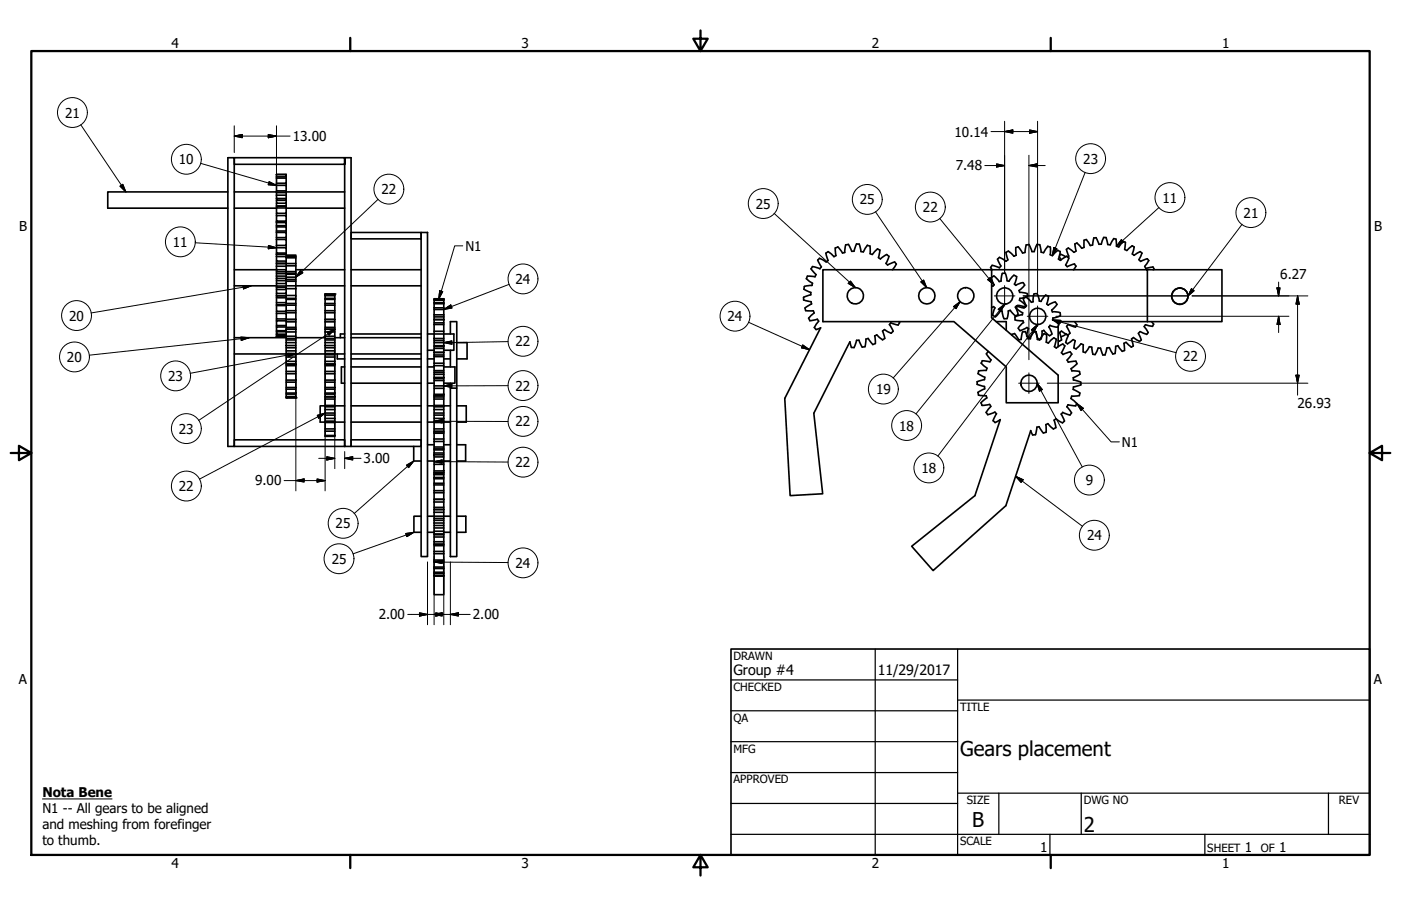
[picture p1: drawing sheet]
<svg xmlns="http://www.w3.org/2000/svg" width="432mm" height="279mm" viewBox="0 0 432 279" stroke-linecap="round" stroke-linejoin="round" font-family="sans-serif">
<!-- layer: Visible (ANSI) -->
<g fill="none" stroke="#000" stroke-width=".51">
<path d="M70.2 48.6h2v89.1h-2zM70.2 59.2h-37v5h37M72.2 48.6v2.1h34v-2.1h2v89.1h-2v-89.1zM72.2 59.2h13M85.2 57.2v1.7h3v.4M85.2 57.2h3v1.7M85.2 59.3l3 .1zM85.2 54.9h3v1.6h-3M85.2 53.8h3v.7h-3M85.2 58.9v1.3M88.2 53.8h-3v3.4M88.2 54.5v.4"/>
<path d="M88.2 56.5v.7M88.2 59.4v.8M88.2 59.2h18M72.2 64.2h13M85.2 79.1v1.4h3v.7M85.2 79.1h3v1.4M85.2 76.4v1.6h3v.4M85.2 76.4h3v1.6M85.2 78.4h3zM85.2 73.9h3v1.8h-3M85.2 71.7h3v1.6h-3M85.2 70h3v1.2h-3"/>
<path d="M85.2 68.6h3v1h-3M85.2 66.5h3v1.7h-3zM85.2 63.5h3v.6h-3zM85.2 64.1v1.7h3v-1.7M85.2 60.2v1h3v.6h-3v-.6M85.2 60.2h3v1M85.2 61.8v.9h3v-.9M85.2 62.7v.8M85.2 65.8v.7M85.2 68.2v8.2M85.2 78v1.1M85.2 68.4h3"/>
<path d="M85.2 63.6h3M88.2 79.5h3v1.8h-3M88.2 78.4v.7h3v-.4h-3M88.2 62.7v.8M88.2 65.8v.7M88.2 68.2v.4M88.2 69.6v.4M88.2 71.2v.5M88.2 73.3v.6M88.2 75.7v.7M88.2 64.2h18M91.2 79.1v.4"/>
<path d="M108.2 71.7h21.6v2h-21.6zM129.8 71.7h2v99.9h-2zM257.4 76.4l.3 2.4-.7 .3-1.8-1.5-.7 .5 .7 2.2M258.2 76.1l1.5 1.9 .7-.1M258.2 76.2l-.7 .3M263.2 77.5h-.7l-1-2.1-.9 .1-.2 2.4M264 75.3h.8l.6 2.3 .7 .1M264 75.2l-.8 2.2M267.3 75.7l.8 .2M267.3 75.6l-1.2 2.1M268.1 75.8l.1 2.4 .6 .3M270.5 76.8l.7 .3-.4 2.4 .6 .4 1.9-1.4"/>
<path d="M270.5 76.7l-1.6 1.8M273.3 78.5l.7 .5M274 79l-.9 2.2 .5 .5 2.1-.9 .6 .7-1.2 1.7M310 77.8l.6 2.3-.5 .5-2.1-1.2-.6 .5 1.1 2.1-.5 .6-2.2-.8-.5 .7M310.8 77.4l-.7 .5M310.8 77.4l1.7 1.6 .6-.3M315.2 78l-1.4-1.9-.7 .3 .1 2.3M315.9 77.9l-.7 .1M317.1 75.4l-.8 .1-.4 2.4M319.6 75.4l.8 .1M319.6 75.3l-.8 2.3h-.8l-.9-2.2M320.4 75.5l.5 2.3 .7 .1"/>
<path d="M323.7 78.6l.6 .2M323.7 76.2l-.7-.2-1.3 2M323.7 76.2v2.3M326.5 79.1l.5 1M326.6 78.8l.3-.4 1.6 .8M326.7 77.6l-.7-.4-1.6 1.7M326.8 77.6l-.6 2.3 .6 .4M328.7 76.9l.7 2.1-.3 .2M328.8 79l.6 .6M328.8 79l-2 1.3M329.3 76.5l1.7 1.3 .6-.4M329.3 76.5l-.6 .4"/>
<path d="M329.4 79.5l-1 2.2M331.3 75.2l.4 2.2M331.9 75l1.5 1.6M332 74.9l-.7 .4M334.1 74.1v2.2l-.6 .2M334.8 73.9l1.3 1.8 .6-.1M334.8 73.9l-.7 .2M337.1 73.4l-.3 2.1M337.9 73.3l-.8 .1M340.9 73.3l.5 2.1M340.9 73.3l-.7-.1-.8 2.1h-.7l-.9-2M341.5 75.4l.6 .1"/>
<path d="M343.2 73.6l.7 .1 .2 2.2M343.3 73.6l-1.1 1.9M344.1 76l.7 .2M346.7 76.9l.6 .3M346.8 74.7l-.2 2.2M346.9 74.7l-.7-.2-1.4 1.7M347.3 77.2l1.7-1.4 .6 .4-.6 2.1M351.9 78.1l-.9 2M352 78.1l-.6-.5-1.9 1.1-.5-.4M353.6 79.8l-2.1 .8-.4-.5M353.6 79.8l.5 .5-1.3 1.9M72.2 88.1h13"/>
<path d="M85.2 94h3v.2h-3zM85.2 94.2v1.8h3v-1.8M85.2 91.2h3v.6h-3zM85.2 91.8v1.5h3v-1.5M85.2 88.2v.4h3v.7h-3v-.7M85.2 88.2h3v.4M85.2 89.3v1.2h3v-1.2M85.2 85.2v.7h3v.7h-3v-.7M85.2 85.2h3v.7M85.2 86.6v.8h3v-.8M85.2 82.1v1.1h3v.6h-3v-.6h-13M85.2 82.1h3v1.1"/>
<path d="M85.2 83.8v.6h3v-.6M85.2 81.2v.1h3v-.1M85.2 80.5v.7M85.2 81.3v.8M85.2 84.4v.8M85.2 87.4v.8M85.2 90.5v.7M85.2 93.3v.7M85.2 96v.6M85.2 98.4v.5M85.2 91.2h3M85.2 81.2h3"/>
<path d="M88.2 99.3v1.7h3v.5M88.2 99.3h3v1.7M88.2 98.5l3 .1M88.2 96.5h3v2M88.2 94.1h3v1.7h-3M88.2 92.3h3v1.3h-3M88.2 86.2h3v.5h-3M88.2 85.5h3v.7M88.2 83.8h3v.5M88.2 82h3v1.8M88.2 98.9h-3v1.5h3M88.2 96v2.4h-3v-1.8h3"/>
<path d="M88.2 98.6h3M88.2 81.3v.8M88.2 84.4v.8M88.2 87.4v.8M88.2 90.5v.7M88.2 93.3v.7M88.2 98.4v.9M88.2 89h3M88.2 84.3h3M91.2 91.1v.9h-3M91.2 89v2.1h-3M91.2 86.7v1.4h-3"/>
<path d="M91.2 84.3v.3h-3M91.2 81.3v.7M91.2 84.6v.9M91.2 92v.3M91.2 93.6v.5M91.2 95.8v.7M91.2 98.6v.7M91.2 83.2h15M100.2 99.3v1.7h3v.5M100.2 99.3h3v1.7M100.2 96.5v2l3 .1M100.2 96.5h3v2"/>
<path d="M100.2 94.1h3v1.7h-3M100.2 92.3h3v1.3h-3M100.2 91.2h3v.8h-3M100.2 90.7h3v.3h-3M100.2 90.7v5.8M100.2 98.5v.8M100.2 98.6h3M100.2 90.7h3M103.2 91v.2M103.2 92v.3M103.2 93.6v.5M103.2 95.8v.7"/>
<path d="M103.2 98.6v.7M106.2 88.1h-15v.9M108.2 88.1h21.6M108.2 83.2h21.6M133.8 92.2l3-.1v6.5M133.8 98.6h3v1h-3zM133.8 92.4v.2M133.8 93.3v.4M133.8 94.9v.5M133.8 97.1v.6M133.8 98.5v.1M133.8 99.6v3.4"/>
<path d="M133.8 92.4h3M133.8 93.3h3M133.8 94.9h3M133.8 97.1h3M133.8 98.5h3M136.8 92.2h-3v.2M136.8 92.6h-3v.7M136.8 93.7h-3v1.2M136.8 95.4h-3v1.7M136.8 97.7h-3v.8M136.8 99.6v.5M247.7 92.5l2.3 .5"/>
<path d="M247.8 89.2l2.1 1v.7l-1.8 .6a.76 .76 0 0 0-.4 1M247.9 88.4l-.1 .8M248.5 85.9l1.9 1.5-.2 .7M248.8 85.2l-.3 .7M249.2 98.1l.4 .8M249.6 98.9l2.3-.5 .4 .6M250 93.1l.1 .7M250.1 93.7l-2 1.3 .2 .8h2.4l.2 .7M250.3 88l-2.4 .3M250.9 96.5l-1.7 1.6M252 80.3l.6-.6 2.1 1.1 .5-.5M252 80.2l1.2 2.1"/>
<path d="M252.3 99.1l-1.3 1.9 .5 .6 1.4-.5-11 21.8 1.6 29.9 10.1-.5-2.8-24.9 11.1-22M252.7 82.9l-2.3-.7-.4 .7 1.5 1.8-.3 .6-2.4-.1M253.1 82.3l-.4 .6M253.6 83.2h52v14.8l20.5 17.7v8.5h-16v-11l-16.1-14h-40.4zM277.1 99.2l.2 .3M277.3 99.5l-.5 .7M305.3 82.5l.5 .7M305.6 86l.8 1.8M305.6 94.9l.6-.4 .4 .5-.6 1.8a.85 .85 0 0 0 .8 .9l1.5-1.9M305.6 83.2h48v16M306.3 85.1l-.7 .4M306.3 85.1l1.7 1.8 .6-.2"/>
<path d="M306.4 87.8l-.4 .5-.4-.2M307 99.2h3.1v2.7M308.3 95.8l.6 .2 .5 2.2M309.8 84.3l.6 2.3M309.8 84.3a.89 .89 0 0 0-1.1 .9l-.2 1.5M310.4 86.6l.6 .1M310.8 95.9l.5-.2 1.7 1.7M310.8 95.9l-.3 1.9a.81 .81 0 0 1-1 .5M312.5 84.9l-1.5 1.8M312.5 84.9l.8 .4M312.8 97.8l.1 .9M312.8 98.7l2.4 .2"/>
<path d="M312.9 94.7l.8 1.8a.84 .84 0 0 1-.7 1M313.2 95l2 1.4M313.3 94.3l-.4 .4M313.3 94.3l2.3 .7M313.3 85.3l-.6 2.3M313.6 94.2l2.4 .5M313.6 94.2l-.3 .9M315.1 97.1l-2.3 .6M315.2 96.5l-.1 .6M315.3 87.1l-2.2 .9-.5-.4M315.3 98.9l.2 .6M315.3 87.2l.5 .7"/>
<path d="M315.4 92.1l.9 2.2M315.5 99.5l-1.7 1.7M315.8 87.9l-1.7 1.7 .2 .6 1.9 .2a.81 .81 0 0 1 .5 1.1M316.1 94.1l-.5 .9M316.1 91.6l1.8 1.6M316.1 91.6l-.7 .5M316.4 94.3l-.4 .5M316.6 91.4l-2.3 .6-.1 .6 1.9 1.5M318.5 93l-.6 .2M318.7 90.7l-.3 2.3M318.7 90.6a.91 .91 0 0 1 1.3 .8l.3 1.5 .6 .1M320.9 92.9l1.4-1.9a.91 .91 0 0 1 .7 1.3l-.4 1.4"/>
<path d="M322.6 93.7l.5 .4M324.1 95.6l.3 .6M324.4 96.2l2.3 .2M324.4 98.6l1.9 1.4M324.5 98.1l-.1 .6M325.8 93.9l-1.7 1.7M325.8 93.9a.93 .93 0 0 0-1.5-.5l-1.2 .7M326.7 96.5l.1 .9M326.8 97.4l-2.3 .7M331.1 81.4l.5 .7-.7 1.1M331.2 81.4l-2.3 .9-.5-.6M331.2 99.2l.7 1"/>
<path d="M352.8 82.2l.4 .6M353.6 83.2h23v16h-23M353.6 99.2h-27.5v.6M354.9 99.2l.7 .8M355.3 82.3l-2.1 .5M355.3 82.3l.4 .7M355.6 100l-.4 .6-2.2-.4-.4 .5 1.3 1.9-.5 .5M355.7 83l-.2 .2M72.2 109.2h16M72.2 104.1h16M85.2 103.8h3zM85.2 100.4v.4"/>
<path d="M85.2 102v.3M85.2 103.1v.2M85.2 103.7v.1M88.2 105.7v.9h3v.7h-3v-.7M88.2 105.7h3v.9M88.2 107.3v.9h3v-.9M88.2 102.4v1.3h3v.7h-3v-.7h-3v-.4h3M88.2 102.4h3v1.3M88.2 104.4v.4h3v-.4M88.2 101.5h3zM88.2 117.9h3v1.6h-3zM88.2 115.3h3v1.9h-3z"/>
<path d="M88.2 112.3h3v.5h-3zM88.2 112.8v1.8h3v-1.8M88.2 109v2.4h3M88.2 109.4h3v.7h-3M88.2 109h3v.4M88.2 102.3h-3v.8h3M88.2 100.8h-3v1.2h3M88.2 111.4v.9h3M88.2 101v1.4M88.2 104.8v.9M88.2 108.2v.8M88.2 114.6v.7"/>
<path d="M88.2 117.2v.7M88.2 119.5v.5M91.2 101.5v.9M91.2 104.8v.9M91.2 108.2v.8M91.2 110.1v2.2M91.2 114.6v.7M91.2 117.2v.7M91.2 119.5v.5M91.2 109.2h9M91.2 104.1h9M100.2 105.7v.9h3v.7h-3v-.7"/>
<path d="M100.2 105.7h3v.9M100.2 107.3v.9h3v-.9M100.2 102.4v1.3h3v.7h-3v-.7M100.2 102.4h3v1.3M100.2 104.4v.4h3v-.4M100.2 101.5h3zM100.2 117.9h3v1.6h-3zM100.2 115.3h3v1.9h-3zM100.2 112.3h3v.5h-3zM100.2 112.8v1.8h3v-1.8M100.2 109v2.4h3M100.2 109.4h3v.7h-3"/>
<path d="M100.2 109h3v.4M100.2 101v1.4M100.2 104.8v.9M100.2 108.2v.8M100.2 111.4v.9h3M100.2 114.6v.7M100.2 117.2v.7M100.2 119.5v.5M103.2 101.5v.9M103.2 104.8v.9M103.2 108.2v.8M103.2 110.1v2.2"/>
<path d="M103.2 114.6v.7M103.2 117.2v.7M103.2 119.5v.5M103.2 109.2h3M103.2 104.1h3M103.9 109.2v1.5h2.3M106.2 113.2h-1v5h1M106.2 103h-1.3v1.1M108.2 110.7h21.6M108.2 118.2h21.6M108.2 113.2h21.6M108.2 103h21.6"/>
<path d="M108.2 109.2h21.6M108.2 104.1h21.6M131.8 110.7h2M131.8 118.2h2M131.8 113.2h2M131.8 108h2M131.8 103h2M133.8 110h3v2h-3M133.8 108.7h3v.8h-3M133.8 119.8h3v1.8h-3zM133.8 116.4h3v.9h-3zM133.8 117.3v1.7h3v-1.7"/>
<path d="M133.8 112.8v2.6h3M133.8 114.3h3v.6h-3M133.8 112.8h3v1.5M133.8 106.6h3v.8h-3zM133.8 103v1.4h3v.6h-3v-.6M133.8 103h3v1.4M133.8 105v.7h3v-.7M133.8 100.1h3v2.1h-3M133.8 105.7v.9M133.8 107.4v5.4M133.8 115.4v1M133.8 119v.8"/>
<path d="M133.8 116.8h3M133.8 108.6h3M133.8 106.9h3M136.8 113.2h3.4v5h-3.4M136.8 102.2v.8h3.1v5h-3.1M136.8 105.7v.9M136.8 107.4v1.3M136.8 109.5v.5M136.8 112v.8M136.8 114.9v1.5M136.8 119v.8M136.8 110.7h2"/>
<path d="M138.8 103v-3.8h2v20.5M138.8 119.7h2v51.9h-2zM138.8 108v5.2M138.8 118.2v1.5M140.8 105.7h3.2v5h-3.2M261.9 105.4l.5 1.8h.9M264 104.9l-.8 2.3M264 105l.7-.1 1.1 2.2M267.6 104.4l-.7 .2-.3 2.3-.8 .1M267.6 104.3l1.1 1.6a.75 .75 0 0 0 1.1 .1M269.6 103.6l.2 2.3M274.1 100.1l.5-.5 2.2 .6"/>
<path d="M274.1 100.1l1.2 2.1M274.7 102.8l-2.1-1.2-.6 .5 .7 2.3a.87 .87 0 0 1-1.5-.2l-1-1-.6 .4M275.2 102.2l-.6 .6M301.1 118.5l2.3 .7 .1 .7-2.1 1.1M301.2 117.7v.8M301.6 114.4l-.2 .8 2.1 1.1v.8M302.4 112l1.8 1.5M303.4 117.1l-2.3 .6M304 109.1l1.4 1.9-.3 .6M304.2 113.5l-.2 .7-2.4 .2M304.7 108.5l-.2-.1-.5 .7M305.1 111.6l-2.4-.3-.3 .7"/>
<path d="M311.9 103.3v-.2l.8-.2 1.3 1.9M313.8 101.2l.6 .8M314.7 104.7l-.7 .1M317 101.4l-.5 2.3a.87 .87 0 0 0 1.4-.3l.8-1.2 .6 .1M317 101.4l-.4-.4-2.3 1M317.6 104.5h-.7l-.9-2.3-.8 .2-.5 2.3M318.5 102.3l-1 2.2M318.5 102.3l.8 .1M319.7 104.7l.7 .2M320.4 104.9l1.4-2a.87 .87 0 0 1 .8 1.2l-.1 1.4 .6 .3M321.7 101.9l1.7 1.6M321.7 101.9l-.5 .2-.2 1.9a.79 .79 0 0 1-1 .6l-.7-2.3 .4 2.4"/>
<path d="M323.1 105.8l1.7-1.6a.86 .86 0 0 1 .6 1.4l-.4 1.3M323.2 100.8l.9 1.7a.79 .79 0 0 1-.6 1M323.3 100.8l.3-.5 2.3 .6M326.1 100.5v6.4M326.4 100.1l-.4 .8M326.7 102.5v.1M327.2 104.8l-.7 .5-.4-.3M328.2 106.7l-1.1 2.1M328.2 106.7l-.6-.6-2.1 1.2-.5-.4M328.4 105.6l.6 .4 1.8-1.3 .6 .4-.4 2.2M328.6 103l-1.6 .9M328.7 103.1l.5 .4"/>
<path d="M328.9 111.1l.4 .6 2.3-.3a.88 .88 0 0 1-.4 1.4l-1.1 .9M329.2 103.5l-.7 2.1M329.9 108.5l-2.3 .8-.4-.5M329.9 108.5l.5 .7M330.1 113.7l.2 .7 1.9 .1a.78 .78 0 0 1 .7 .9M330.3 109.2l-1.4 1.9M330.8 117.2l2.3 .6M331 107.3l.7 .3M331.5 100.9l-2.3-.8-.5 .5 1.1 2.2-.6 .5-2.1-1.2-.5 .4 .6 2.4M331.9 100.2l-.5 .7M332.9 115.4l-2.1 1.1 .1 .7M333.1 117.9v.8"/>
<path d="M333.1 118.7l-2.2 .7-.1 .7M333.2 106l-1.5 1.6M333.2 106l.6 .3M333.8 108.5l.7 .2M333.9 106.3v2.2M334.5 108.7l1.3-1.8 .7 .2 .3 2.1M336.8 109.3h.7l1-2 .7 .1 .7 2M340.6 109.4l-.7 .1M341.1 107.3l-.5 2.1M341.9 107.2l-.7 .1M341.9 107.2l1.1 1.9M347 105.6l-.6 .3 .2 2.2-.7 .3-1.4-1.8-.6 .2-.2 2.2-.8 .2"/>
<path d="M347.1 105.6l1.6 1.5M348.7 104.5l.6 2.2M348.8 104.5l.5-.4 1.9 1.2M349.3 106.7l-.6 .4M350.8 102.8l.9 2-.5 .5M351.3 102.3l-.4 .5M351.4 102.2l2 .9M72.2 135.6h34v2.1h-34zM88.2 122.4h3v.3h-3zM88.2 121.5h3v.8h-3zM88.2 120h3v1.2h-3zM88.2 121.2v.3"/>
<path d="M88.2 122.3v.1M88.2 122.7h3M91.2 121.2v.3M91.2 122.3v.1M100.2 121.5h3v.8h-3zM100.2 120h3v1.2h-3zM100.2 123.1v1.9h3v.3M100.2 123.1h3v1.9M100.2 125.3l3 .1zM100.2 133h3v1.3h-3zM100.2 129.9h3v.4h-3zM100.2 130.3v2h3v-2"/>
<path d="M100.2 126.3v2.7h3M100.2 127.4h3v.6h-3M100.2 126.3h3v1.1M100.2 125.2h-1.5v5h1.5M100.2 130h3M100.2 121.2v.3M100.2 122.3v.8M100.2 125v1.3M100.2 129v.9M100.2 132.3v.7M100.2 134.3v.3h3v-.3M100.2 122.4h3"/>
<path d="M103.2 121.2v.3M103.2 122.3v.8M103.2 125.4v.9M103.2 128v1.9M103.2 132.3v.7M103.2 125.2h3M103.2 130.2h3M108.2 135.6h21.6v2.1h-21.6zM108.2 125.2h21.6M108.2 130.2h21.6M127.5 137.7v4.5h2.3M131.8 137.2h2"/>
<path d="M131.8 125.2h2M131.8 130.2h2M133.8 139.7v.6h3v.6h-3v-.6M133.8 139.7h3v.6M133.8 136.1v1.8h3v.5M133.8 136.1h3v1.8M133.8 138.4v.3h3v-.3M133.8 133.6h3v1.8h-3M133.8 123.1v1.9h3v.3M133.8 123.1h3v1.9M133.8 125.3l3 .1zM133.8 133.2v-.2h3v.2"/>
<path d="M133.8 129.9h3v.4h-3zM133.8 130.3v2h3v-2M133.8 126.3v2.7h3M133.8 127.4h3v.6h-3M133.8 126.3h3v1.1M133.8 121.6v1.5M133.8 125v1.3M133.8 129v.9M133.8 132.3v.7M133.8 133.2v2.9M133.8 137.9v.5M133.8 138.7v1"/>
<path d="M133.8 133.2h3M133.8 138.4h3M133.8 130h3M133.8 122h3M136.8 122v.4h-3M136.8 137.2h2M136.8 121.6v.4M136.8 122.4v.7M136.8 125.4v.9M136.8 128v1.9M136.8 132.3v.7M136.8 133.2v.4"/>
<path d="M136.8 135.4v.7M136.8 138.7v1M136.8 125.2h2M136.8 130.2h2M140.8 137.2h2.7v5h-2.7M140.8 125.2h2.9v5h-2.9M301.4 121l.1 .9 2.4 .1M303.9 127.2l.5 .7M303.9 122l.3 .7M304.2 122.7l-1.9 1.5 .4 .8M305 124.7l-2.4 .3M305 124.7l.4 .6-1.5 1.9"/>
<path d="M306.1 129.7l.6 .6M306.6 127.1l-2.2 .8M306.6 127.1l.5 .5-1 2.1M306.7 130.3l1.6-.9-7.8 23.4-19.5 15.7 6.6 7.5 22.4-20 7.7-23.2 .6 1.4 .9-.2 .4-2.3M320.2 131.6l1.4 1.9M320.3 131.6l-.7 .1M322.3 131l.1 2.3M322.4 133.3l-.8 .2M323 130.7l1.7 1.6 .7-.4M323 130.6l-.7 .3M327.1 127.7l1 2.1-.6 .6M327.5 130.4l-2-1.2-.6 .4 .5 2.3"/>
<path d="M328.8 125.4l1.2 1.5a.77 .77 0 0 1-.2 1.1l-2.2-.8-.5 .5M330 122.9l1.9 1.5M330.3 122.2l-.2 .7M330.7 120.1l2.1 1.1M331.5 125.2l-2.3-.4-.4 .7M331.9 124.4l-.4 .8M332.6 122l-2.3 .2M332.8 121.2l-.1 .8M129.8 159.2h-2.2v4.9h2.2M131.8 159.2h5v.7h-3M131.8 142.2h2M133.8 158v2.5"/>
<path d="M133.8 154.8v2.4M133.8 152v2.1M133.8 158h3v1.2h2M133.8 156.5h3v.6M133.8 154.8h3v1.7M133.8 153.9l3 .2M133.8 152h3v1.9M133.8 149.5h3v1.8h-3M133.8 147.6h3v1.4h-3M133.8 146.4h3v.9h-3M133.8 143.2h3v2h-3zM133.8 140.9v1.5h3v-1.5"/>
<path d="M133.8 142.4v.8M133.8 145.2v6.8M133.8 154.1v.7M133.8 157.2v.8M133.8 154.1h3M133.8 157.1h3M133.8 145.7h3M136.8 159.9v.6h-3M136.8 157.1l-3 .1M136.8 145.7v.4h-3M136.8 142.2h2M136.8 142.4v.8"/>
<path d="M136.8 145.2v.5M136.8 146.1v.3M136.8 147.3v.3M136.8 149v.5M136.8 151.3v.7M136.8 154.1v.7M136.8 157.2v.8M140.8 159.2h2.8v4.9h-2.8M131.8 164.1h2M133.8 177.5v5.9h3v-5.7M133.8 167.8v2.3M133.8 164.7v2.4"/>
<path d="M133.8 161.3v2.5M133.8 167.8h3v.5h-3M133.8 164.9h3v.7h-3M133.8 164.7h3v.2M133.8 162.1h3v.7h-3M133.8 161.3h3v.8M133.8 160.5v.8M133.8 163.8v.9M133.8 167.1v.7M133.8 170.1v7.4M133.8 177.5h3M133.8 176.8h3"/>
<path d="M133.8 175.3h3M133.8 173.3h3M133.8 170.8h3M136.8 177.5l-3 .2M136.8 176.8v.6h-3M136.8 175.3v1.2h-3M136.8 173.3v1.6h-3M136.8 170.8v1.9h-3M136.8 168.3v1.8h-3M136.8 165.6v1.5h-3M136.8 162.8v1h-3M136.8 164.1h2"/>
<path d="M136.8 167.1v.7h-3M136.8 160.5v.8M136.8 163.8v.9M136.8 170.1v.7M136.8 172.7v.6M136.8 174.9v.4M136.8 176.5v.3M136.8 177.4v.1"/>
<circle cx="263.6" cy="91.2" r="2.51"/>
<circle cx="285.7" cy="91.2" r="2.51"/>
<circle cx="297.7" cy="91.2" r="2.51"/>
<circle cx="309.7" cy="91.3" r="2.51"/>
<circle cx="319.8" cy="97.6" r="2.51"/>
<circle cx="363.6" cy="91.3" r="2.51"/>
<circle cx="317.2" cy="118.2" r="2.51"/>
</g>
<g fill="#000">
<circle cx="100.2" cy="90.7" r=".25"/>
<circle cx="103.2" cy="90.7" r=".25"/>
<circle cx="88.2" cy="122.7" r=".25"/>
<circle cx="91.2" cy="122.7" r=".25"/>
</g>
<!-- layer: Border (ANSI) -->
<path d="M9.7 15.7h412.4v248h-412.4zM107.9 11.7v4M215.9 9.4v6.3l-2.2-3.8h4.4l-2.2 3.8M323.8 11.7v4M3.3 139.7h6.4l-3.9-2.2v4.4l3.9-2.2M422.1 139.7l3.9 2.2v-4.4l-3.9 2.2h6.4M107.9 263.7v4M215.9 263.7l2.2 3.8h-4.4l2.2-3.8v6.3M323.8 263.7v4" fill="none" stroke="#000" stroke-width=".7"/>
<!-- layer: Title (ANSI) -->
<g fill="none" stroke="#000" stroke-width=".38">
<path d="M225.3 209.7h69.8M225.3 219.2h69.8M269.7 200.2v63.5M295.1 215.9h127M295.1 200.2v63.5M225.3 228.7h69.8M225.3 238.3h69.8M225.3 257.3h196.8M225.3 247.8h69.8M295.1 244.6h127M307.8 244.6v12.7M323.6 257.3v6.4"/>
<path d="M333.2 244.6v12.7M371.3 257.3v6.4M409.4 244.6v12.7"/>
</g>
<path d="M225.3 200.2h196.8v63.5h-196.8z" fill="none" stroke="#000" stroke-width=".51"/>
<!-- layer: Dimension (ANSI) -->
<g fill="none" stroke="#000" stroke-width=".31">
<path d="M72.2 38.8v8.3M85.2 38.8v16.8M309.6 37.4v46.6M319.8 37.4v52.9M72.2 42l2.5-.5v1zM72.2 42h17.2M82.7 41.5l2.5 .5-2.5 .5zM303.5 51.1h6.1M305.4 40.6h14.4M307.1 50.5l2.5 .6-2.5 .4zM309.6 40.6l2.6-.5v1zM317.1 51.1l2.5-.6v1z"/>
<path d="M317.1 51.1h5M317.1 47.9v49.6M317.3 40.1l2.5 .5-2.5 .5zM315.3 91.2h50.9M317.1 97.7v13.2M325.4 97.5h71.9M367.4 91.2h35.7M393.6 88.8h.9l-.4 2.4zM394.1 97.5l.4 2.6h-.9zM394.1 87v4.2M394.1 97.5v5.1M399.9 91.2l.5 2.6h-1z"/>
<path d="M399.9 91.2v30.7M91.2 110v41.4M100.2 110.6v40.8M103.2 103.9v40.6M322.8 118.2h80.3M399.4 115.7h1l-.5 2.5zM106.2 139.3v5.2M87.6 148.2h12.6M91.2 148.2l2.5-.5v1zM97.7 147.7l2.5 .5-2.5 .5zM98.2 141.4h5M100.7 140.8l2.5 .6-2.5 .5z"/>
<path d="M106.2 141.4l2.5-.6v1.1zM106.2 141.4h5.1M131.8 173.3v19.4M133.8 171.6v21.1M136.8 171.6v21.1M138.8 173.3v19.4M125.7 189.5h19.2M129.3 189l2.5 .5-2.5 .5zM133.8 189.5l2.5-.5v1zM134.3 189l2.5 .5-2.5 .5zM138.8 189.5l2.5-.5v1z"/>
</g>
<g fill="#000" stroke="#000" stroke-width=".31">
<path d="M72.2 42l2.5-.5zM72.2 42l2.5-.5v1zM82.7 42.5l2.5-.5zM82.7 41.5l2.5 .5-2.5 .5zM307.1 51.5l2.5-.4zM307.1 50.5l2.5 .6-2.5 .4zM309.6 40.6l2.6-.5zM309.6 40.6l2.6-.5v1zM317.3 41.1l2.5-.5zM317.3 40.1l2.5 .5-2.5 .5zM317.1 51.1l2.5-.6zM317.1 51.1l2.5-.6v1z"/>
<path d="M393.6 88.8l.5 2.4zM393.6 88.8h.9l-.4 2.4zM399.9 91.2l.5 2.6zM399.9 91.2l.5 2.6h-1zM394.1 97.5l.4 2.6zM394.1 97.5l.4 2.6h-.9zM399.4 115.7l.5 2.5zM399.4 115.7h1l-.5 2.5zM91.2 148.2l2.5-.5zM91.2 148.2l2.5-.5v1zM97.7 148.7l2.5-.5zM97.7 147.7l2.5 .5-2.5 .5z"/>
<path d="M100.7 141.9l2.5-.5zM100.7 140.8l2.5 .6-2.5 .5zM106.2 141.4l2.5-.6zM106.2 141.4l2.5-.6v1.1zM129.3 190l2.5-.5zM129.3 189l2.5 .5-2.5 .5zM134.3 190l2.5-.5zM134.3 189l2.5 .5-2.5 .5zM133.8 189.5l2.5-.5zM133.8 189.5l2.5-.5v1zM138.8 189.5l2.5-.5zM138.8 189.5l2.5-.5v1z"/>
</g>
<!-- layer: Symbol (ANSI) -->
<g fill="none" stroke="#000" stroke-width=".31">
<path d="M24.9 38.5l13.9 20.7M37 57.4l.8-.6 1 2.4zM61.8 50.4l23.4 6.8M82.9 56l2.3 1.2-2.5-.2zM334.5 53.1l-10.1 25.7M60.1 74.9l25.1 1.5M82.7 75.7l2.5 .7-2.5 .3zM116.5 61.5l-25.3 24M142.6 75.8h-2.5l-4.8 16.4M238.6 65.8l25.1 22.9M269.8 65.3l15.8 23.4M289.6 67.4l16.8 20.4"/>
<path d="M324.8 76.3l1 .4-1.4 2.1zM345.6 73.9l.7 .7-2.2 1.3zM357.2 64l-13.1 11.9M382.8 69.2l-16.7 22.1M74.9 88.1h2.5l-2.3 1zM77.4 88.1l-49.3 8.4M92.6 83.4l.7 .7-2.1 1.4zM135.5 89.7l1 .2-1.2 2.3zM136.8 95.4l2.1-1.4 .4 1zM156.9 87.7l-20.1 7.7M230.7 99.4l18.8 8.4M262.1 86.7l1.6 2-2.3-1.3z"/>
<path d="M283.8 86.9l.9-.5 .9 2.3zM293.9 94.6l2-1.6-1.3 2.2zM295.9 93l-20.6 23.6M304.4 86.2l.8-.6 1.2 2.2zM309.6 93.9l-27.3 33.7M309.6 93.9l-1.9 1.5 .8 .6 1.1-2M324.4 98.7l2.6 .1-.3 1zM324.4 98.7l38.1 10.1M367.2 89l.8 .7-1.9 1.6zM74.2 103.9l2.6 .2-2.4 .9zM76.8 104.1l-49.3 5.4M88.6 109h2.6l-2.4 1z"/>
<path d="M90.2 110.2l-29 19.5M91.2 109l-32.6 6.1M100.8 102.5l2.4-1-1.8 1.8zM103.2 101.5l-12 8M136.8 119l2.5-.5v1zM136.8 105.7l2.5-.5v1zM156.6 118.9l-19.8 .1M156.6 105.3l-19.8 .4M247.4 106.4l2.1 1.4-2.5-.5zM319.7 100.3l-1 2.1-.8-.7 1.8-1.5-30.6 40.5M319.7 118.3l13.9 25.7M319.7 118.3l1.5 1.8-.8 .6z"/>
<path d="M97.8 128.1l2.4-.7-2 1.6zM100.2 127.4l-38.7 20.4M133.8 129.9l2.5-.5v1zM133.8 129.9l22.8 .1M331.9 124.4l2 1.5-.7 .7zM331.9 124.4l10.6 11.9h2.5M125.3 143.4l2.2-1.2-1.6 2zM127.5 142.2l-18.3 16.2M133.8 142.4l2.5-.5v1zM133.8 142.4l22.8 .1M313 146.9l2.3 1.1-.6 .8zM313 146.9l20.6 15.4"/>
<path d="M110.4 161.4a4.6 4.6 0 0 0-6.7-4.1 4.6 4.6 0 0 0-.7 7.8 4.6 4.6 0 0 0 7.3-2.9l.1-.8M125 164.5l2.6-.4-2.2 1.4zM127.6 164.1l-18.8 6.7M133.8 173.3l2.5-.5v1zM133.8 173.3l22.8 .2M13.1 246.4h21.4"/>
<circle cx="22.3" cy="34.7" r="4.6"/>
<circle cx="57.4" cy="49.1" r="4.6"/>
<circle cx="119.9" cy="58.3" r="4.6"/>
<circle cx="336.1" cy="48.9" r="4.6"/>
<circle cx="55.6" cy="74.6" r="4.6"/>
<circle cx="235.2" cy="62.8" r="4.6"/>
<circle cx="267.3" cy="61.5" r="4.6"/>
<circle cx="286.7" cy="63.8" r="4.6"/>
<circle cx="360.6" cy="60.9" r="4.6"/>
<circle cx="385.5" cy="65.6" r="4.6"/>
<circle cx="23.6" cy="97.3" r="4.6"/>
<circle cx="161.2" cy="86" r="4.6"/>
<circle cx="226.5" cy="97.5" r="4.6"/>
<circle cx="23" cy="110.1" r="4.6"/>
<circle cx="54.1" cy="115.9" r="4.6"/>
<circle cx="161.2" cy="105.3" r="4.6"/>
<circle cx="161.2" cy="118.9" r="4.6"/>
<circle cx="272.3" cy="120" r="4.6"/>
<circle cx="366.9" cy="109.9" r="4.6"/>
<circle cx="57.4" cy="132.2" r="4.6"/>
<circle cx="161.2" cy="130" r="4.6"/>
<circle cx="279.4" cy="131.2" r="4.6"/>
<circle cx="57.4" cy="149.9" r="4.6"/>
<circle cx="161.2" cy="142.5" r="4.6"/>
<circle cx="286.3" cy="144.3" r="4.6"/>
<circle cx="335.8" cy="148.1" r="4.6"/>
<circle cx="104.5" cy="172.3" r="4.6"/>
<circle cx="161.2" cy="173.6" r="4.6"/>
<circle cx="337.3" cy="165.1" r="4.6"/>
</g>
<g fill="#000" stroke="#000" stroke-width=".31">
<path d="M37 57.4l1.8 1.8zM37 57.4l.8-.6 1 2.4zM82.7 57l2.5 .2zM82.9 56l2.3 1.2-2.5-.2zM82.7 76.7l2.5-.3zM82.7 75.7l2.5 .7-2.5 .3zM324.8 76.3l-.4 2.5zM324.8 76.3l1 .4-1.4 2.1zM345.6 73.9l-1.5 2zM345.6 73.9l.7 .7-2.2 1.3zM75.1 89.1l2.3-1zM74.9 88.1h2.5l-2.3 1z"/>
<path d="M92.6 83.4l-1.4 2.1zM92.6 83.4l.7 .7-2.1 1.4zM135.5 89.7l-.2 2.5zM135.5 89.7l1 .2-1.2 2.3zM136.8 95.4l2.1-1.4zM136.8 95.4l2.1-1.4 .4 1zM261.4 87.4l2.3 1.3zM262.1 86.7l1.6 2-2.3-1.3zM283.8 86.9l1.8 1.8zM283.8 86.9l.9-.5 .9 2.3zM295.9 93l-1.3 2.2zM293.9 94.6l2-1.6-1.3 2.2z"/>
<path d="M304.4 86.2l2 1.6zM304.4 86.2l.8-.6 1.2 2.2zM309.6 93.8l-1.1 2.2zM307.7 95.4l1.9-1.6-1.1 2.2zM324.4 98.7l2.6 .1zM324.4 98.7l2.6 .1-.3 1zM367.2 89l-1.1 2.3zM367.2 89l.8 .7-1.9 1.6zM74.4 105l2.4-.9zM74.2 103.9l2.6 .2-2.4 .9zM88.8 110l2.4-1zM88.6 109h2.6l-2.4 1z"/>
<path d="M101.4 103.3l1.8-1.8zM100.8 102.5l2.4-1-1.8 1.8zM136.8 119l2.5-.5zM136.8 119l2.5-.5v1zM136.8 105.7l2.5-.5zM136.8 105.7l2.5-.5v1zM247 107.3l2.5 .5zM247.4 106.4l2.1 1.4-2.5-.5zM319.8 100.1l-1.1 2.3zM317.9 101.7l1.9-1.6-1.1 2.3zM98.2 129l2-1.6zM97.8 128.1l2.4-.7-2 1.6z"/>
<path d="M133.8 129.9l2.5-.5zM133.8 129.9l2.5-.5v1zM319.6 118.2l1.6 1.9zM319.6 118.2l1.6 1.9-.8 .6zM331.9 124.4l2 1.5zM331.9 124.4l2 1.5-.7 .7zM127.5 142.2l-1.6 2zM125.3 143.4l2.2-1.2-1.6 2zM133.8 142.4l2.5-.5zM133.8 142.4l2.5-.5v1zM313 146.9l2.3 1.1zM313 146.9l2.3 1.1-.6 .8z"/>
<path d="M125.4 165.5l2.2-1.4zM125 164.5l2.6-.4-2.2 1.4zM133.8 173.3l2.5-.5zM133.8 173.3l2.5-.5v1z"/>
</g>
<!-- layer: Center Mark (ANSI) -->
<path d="M306.5 91.2h6.3M309.6 88.1v6.3M316.6 97.5h6.4M319.8 94.4v6.3M313.9 118.2h6.4M317.1 115v6.3" fill="none" stroke="#000" stroke-width=".31"/>
<g font-size="6.3">
<text x="295.9" y="233.1">Gears placement</text>
<text x="299.7" y="255.1">B</text>
<text x="334" y="256.5">2</text>
</g>
<g font-size="4.4">
<text x="226.1" y="208">Group #4</text>
<text x="270.5" y="208.2">11/29/2017</text>
</g>
<g font-size="4.2">
<text x="52.8" y="14.7">4</text>
<text x="160.8" y="14.7">3</text>
<text x="268.7" y="14.7">2</text>
<text x="376.7" y="14.7">1</text>
<text x="20.1" y="36.3">21</text>
<text x="90.2" y="43.5">13.00</text>
<text x="294.2" y="42.1">10.14</text>
<text x="55.1" y="50.7">10</text>
<text x="294.6" y="52.6">7.48</text>
<text x="333.9" y="50.5">23</text>
<text x="117.5" y="59.9">22</text>
<text x="232.9" y="64.3">25</text>
<text x="265" y="63.1">25</text>
<text x="284.4" y="65.4">22</text>
<text x="358.3" y="62.5">11</text>
<text x="5.9" y="71.4">B</text>
<text x="383.3" y="67.1">21</text>
<text x="423.5" y="71.4">B</text>
<text x="53.3" y="76.1">11</text>
<text x="158.9" y="87.6">24</text>
<text x="394.6" y="86.1">6.27</text>
<text x="21.3" y="98.9">20</text>
<text x="224.2" y="99.1">24</text>
<text x="158.9" y="106.8">22</text>
<text x="20.6" y="111.6">20</text>
<text x="364.7" y="111.4">22</text>
<text x="51.8" y="117.5">23</text>
<text x="158.9" y="120.5">22</text>
<text x="270" y="121.5">19</text>
<text x="399.9" y="125.8">26.93</text>
<text x="158.9" y="131.5">22</text>
<text x="55.1" y="133.7">23</text>
<text x="277.1" y="132.8">18</text>
<text x="112.1" y="142.9">3.00</text>
<text x="78.6" y="149.7">9.00</text>
<text x="158.9" y="144.1">22</text>
<text x="284" y="145.9">18</text>
<text x="334.6" y="149.6">9</text>
<text x="55.1" y="151.4">22</text>
<text x="103.4" y="162.9">25</text>
<text x="335" y="166.6">24</text>
<text x="102.2" y="173.9">25</text>
<text x="158.9" y="175.1">24</text>
<text x="116.7" y="191">2.00</text>
<text x="145.7" y="191">2.00</text>
<text x="5.8" y="211.1">A</text>
<text x="423.4" y="211.1">A</text>
<text x="320.5" y="262.9">1</text>
<text x="383.7" y="262.8">1</text>
<text x="394.2" y="262.8">1</text>
<text x="52.8" y="267.7">4</text>
<text x="160.8" y="267.7">3</text>
<text x="268.7" y="267.7">2</text>
<text x="376.7" y="267.7">1</text>
</g>
<g font-size="4.1">
<text x="143.4" y="77.3">N1</text>
<text x="345.8" y="137.7">N1</text>
<text x="13.1" y="245.7">Nota Bene</text>
<text x="13.1" y="250.6">N1 -- All gears to be aligned</text>
<text x="13.1" y="255.6">and meshing from forefinger</text>
<text x="13.1" y="260.5">to thumb.</text>
</g>
<g font-size="3.5">
<text x="226.1" y="203.5">DRAWN</text>
<text x="226.1" y="213">CHECKED</text>
<text x="295.9" y="219.2">TITLE</text>
<text x="226.1" y="222.6">QA</text>
<text x="226.1" y="232.1">MFG</text>
<text x="226.1" y="241.6">APPROVED</text>
<text x="297.9" y="248">SIZE</text>
<text x="334" y="248">DWG NO</text>
<text x="412.7" y="247.9">REV</text>
<text x="295.9" y="260.7">SCALE</text>
<text x="372.1" y="262.8">SHEET</text>
<text x="388.6" y="262.8">OF</text>
</g>
</svg>
